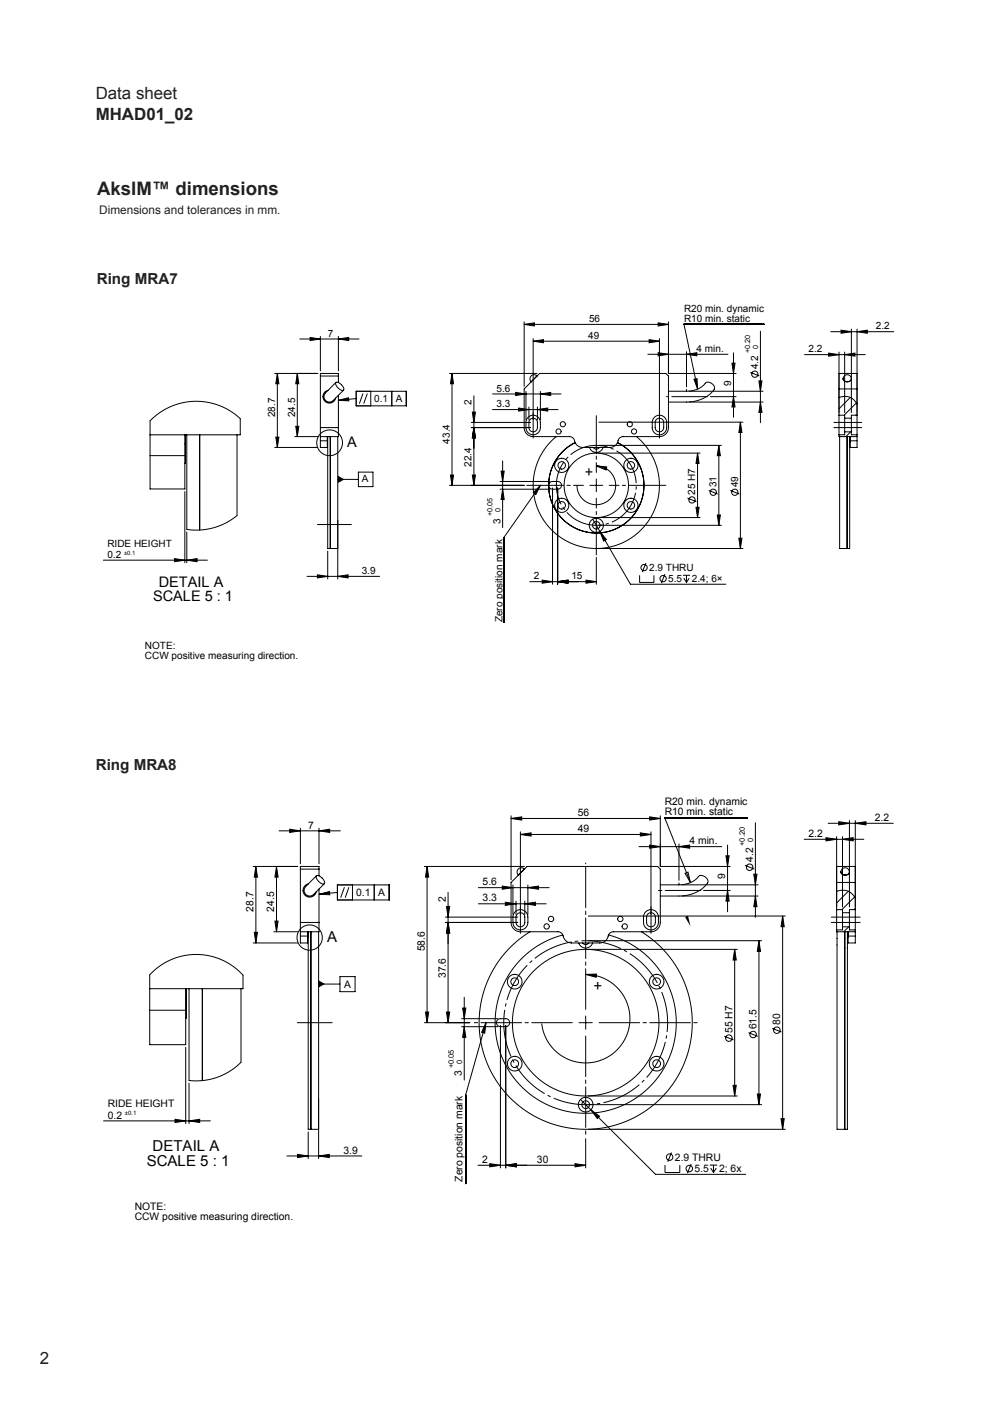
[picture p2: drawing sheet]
<svg xmlns="http://www.w3.org/2000/svg" width="210mm" height="297mm" viewBox="0 0 210 297" stroke-linecap="round" stroke-linejoin="round" font-family="sans-serif">
<g fill="none" stroke="#000" stroke-width=".21">
<path d="M57.4 78h9M58 78v15.5M58 78l.3 2.2h-.7zM62.1 78l.3 2.2h-.6zM62.1 78v13.2M62.6 70.8h12.4M64.8 70.5l2.1 .3-2.1 .3zM66.9 70.3v7.2M66.9 78.5h3.8M70.2 79.9a1.54 1.54 0 0 1 1.7 1.3 .4 .4 0 0 1-.4 .4 .4 .4 0 0 1-.4-.2l-.5-.4a1.16 1.16 0 0 1-.4-1.1zM70.2 79.9l-.3 .3a7.5 7.5 0 0 0-2.2 2.5 1.19 1.19 0 0 0 .9 1.2 1.19 1.19 0 0 0 1.4-.6l1.8-1.8M70.7 70.8l2.2-.3v.6z"/>
<path d="M70.7 70.3v7.2M70.7 79.9v-1.9h-3.8v11.3M93.9 78h18.3M94.4 78v23.4M94.4 78l.4 2.2h-.7zM109.5 67.8l2.2-.4v.7zM109.5 67.2v13.5M109.5 67.8h30.2M111 79.7v.1M111.4 71.3l2.2-.4v.7zM111.4 70.7v17M111.4 71.3h26.4"/>
<path d="M112.2 78.5a.86 .86 0 0 0-1.2 0 .86 .86 0 0 0 0 1.2M112.2 78.5l-1.2 1.2M112.2 78.5h.1M135.4 74h16.7M135.6 70.9l2.2 .4-2.2 .3zM137.5 67.4l2.2 .4-2.2 .3zM137.5 73.7l2.2 .3-2.2 .3zM137.8 70.7v17M139.7 67.2v10.8h14.1M143.4 74l2.2-.3v.6zM143.4 73.5v7.3M145 79.2l.6-.1 .2 2.2z"/>
<path d="M152.9 75.8h.7l-.3 2.2zM153.3 73.7v13.5M156.8 77.8l1.9 .7M158.6 79.6h.6l-.3 2.1zM158.9 69.2v19.1M159.6 67.7h-16.7l2.9 13.6M168.1 74.1h12.7M173.2 73.7l2.1 .4-2.1 .3zM173.6 69.3h13.2M175.3 78h3.8M175.3 73.5v13.2M175.7 69l2.2 .3-2.2 .3z"/>
<path d="M176.2 79.1a.86 .86 0 0 1 .8-.8 .86 .86 0 0 1 .9 .8M176.2 79.1a.91 .91 0 0 0 .8 .7 .91 .91 0 0 0 .9-.7M176.2 79.1a.91 .91 0 0 0 .8 .6 .91 .91 0 0 0 .9-.6M176.2 79.1h.1M176.5 74.1l2.2-.4v.7zM176.5 73.5v12.7M177.9 68.7v17.5M179.1 69.3l2.1-.3v.6zM179.1 68.7v18M31.4 90.8v4.4M31.4 95.2v6.9h7.2v-6.9M31.4 95.2h7.2"/>
<path d="M31.5 87.8l2.5-2 2.9-1.3 3-.6 3.3 .1 1.8 .4 1.9 .8 1.8 1 1.5 1.2v3.4h-18.8v-2.9zM38.6 90.8v4.4M38.6 92.7h.2M38.8 92.7v4h-.2M38.8 90.8v1.9M39 90.8v19.8l1.9 .1 2.4-.2 2.2-.5 2.1-1 1.9-1.3v-16.9M41.7 90.8v19.9zM57.4 93.5h9M57.6 91.3h.7l-.3 2.2zM61.6 91.2h4.8M61.8 89h.6l-.3 2.2zM66.9 92.1h1.5"/>
<path d="M66.9 89.3v1.9M66.9 91.2v.9M66.9 92.1v1.4h1.5v-1.4M66.9 89.3h3.8M68.4 91.2v.9M68.4 91.6h.1M68.4 91.6v.8M68.4 91.2v.4M68.5 91.2v23.4h2.1v-23.4M68.5 81.5a1.35 1.35 0 0 0-.6 2.3 1.35 1.35 0 0 0 2.2-.7M69 91.2v23.4zM70.7 99.5l1 .6-1 .6z"/>
<path d="M70.7 83.6l2.1-.5 .1 .6zM70.7 89.3v1.9h-3.8M70.7 82.6v6.7M74.4 81.7h10.5v3.1h-10.5zM74.4 83.2l-3.7 .4M74.9 98.6h3v3h-3zM75.8 82.2l-.7 2.1M76.8 82.2l-.8 2.1M77.5 81.7v3.1M81.9 81.7v3.1M94.1 99.2h.7l-.4 2.2zM98.5 89.3h12.4"/>
<path d="M98.5 88.2h12.4M98.7 86.1h.6l-.3 2.1zM98.7 99.2h.6l-.3 2.2zM99 82.7v18.7M99 89.3l.3 2.2h-.6zM102.9 85.5h13.7M102.9 82.3h14.3M104.7 98.4h.7l-.4 2.2zM105 96.3v13.9M107.7 82l2.2 .3-2.2 .3zM108.4 85.2l2.1 .3-2.1 .4zM109.5 81.2l3.3-3.2h26.3l.6 .5v10.8a1.88 1.88 0 0 1-1.9 1.9h-7.6a1.36 1.36 0 0 0-1.2 1.4l-.6 .5-.7 .3-6 .1a1.9 1.9 0 0 1-1.8-1.8l-.4-.4-.5-.1h-7.6a1.89 1.89 0 0 1-1.9-1.9z"/>
<path d="M109.9 81.7v6M110.4 87.1a1.51 1.51 0 0 1 1.6-.3 1.51 1.51 0 0 1 .9 1.4v1.1a1.51 1.51 0 0 1-1.5 1.5 1.51 1.51 0 0 1-1.5-1.5v-1.3zM110.5 85v2.7M110.8 87.6a.89 .89 0 0 1 1-.2 .89 .89 0 0 1 .5 .8v1.1a.89 .89 0 0 1-.9 .9 .89 .89 0 0 1-.9-.9v-1.3zM112.3 85.5l2.2-.3v.7zM112.3 85v2.7M112.9 82.3l2.2-.3v.6zM112.9 81.7v6M116.2 91.2a13.2 13.2 0 0 0-1.2 19.2 13.2 13.2 0 0 0 19.2 0 13.2 13.2 0 0 0-1.2-19.2M123.2 93.5a1.48 1.48 0 0 0 1.4 1 1.48 1.48 0 0 0 1.4-1M124 93.5a.78 .78 0 0 0 1.3 0M124.6 97.3l2.2 .2-.2 .7z"/>
<path d="M124.6 97.3a4 4 0 0 1 4 4.1 4 4 0 0 1-4 4 4 4 0 0 1-4-4M125.1 94.6h21.2M125.1 88.2h30.1M125.1 93h25.6M136.8 87.1a1.51 1.51 0 0 1 1.6-.3 1.51 1.51 0 0 1 .9 1.4v1.1a1.51 1.51 0 0 1-1.5 1.5 1.51 1.51 0 0 1-1.5-1.5v-1.3zM137.2 87.6a.89 .89 0 0 1 1-.2 .89 .89 0 0 1 .5 .8v1.1a.89 .89 0 0 1-.9 .9 .89 .89 0 0 1-.9-.9v-1.3zM139.7 81.7h3.7M143.4 81.3v.4M143.4 81.7a5.3 5.3 0 0 0 4.3-1.9 1.24 1.24 0 0 1 1.5 1.6 7 7 0 0 1-5.8 2.6h-3.7M144 81.7h15.4M144 84h15.4M145.8 94.6v13.5"/>
<path d="M145.8 94.6l.3 2.2h-.7zM148.4 82.8h5.4M150.2 93v16.7M150.2 93l.3 2.2h-.6zM153.3 82.8l.3 2.2h-.7zM154.7 88.2v26.4M154.7 88.2l.3 2.1h-.6zM158.9 84l.3 2.1h-.6zM175.3 83a2.88 2.88 0 0 1 3.8 1.4M175.3 86.7v4.1M175.3 90.8v.4h3.8M175.3 86.7h1.2v.6"/>
<path d="M175.3 81.2h3.8M175.4 91.2v23.4h2.1v-23.4M176.5 87.3v2.9M176.5 90.2v.6h-1.2M176.5 87.3h1.4M176.5 90.2h1.4M177 91.2v23.4zM177.6 91.6v-.4v.9M177.6 91.6v.8M177.6 92.4h.1M177.6 91.6h.1M177.6 92.1h1.5"/>
<path d="M177.6 92.1v1.4h1.5v-1.4M177.7 83l-2.4 2.4M177.7 90.2l-1 1M177.9 87.3v2.9M177.9 90.2v.6h1.2M178.9 84.2l-2.5 2.5M179.1 86.7v4.1M179.1 91.2v.9M179.1 90.8v.4M179.1 86.7h-1.2v.6M179.1 86.4l-.3 .3M21.6 117h21.7"/>
<path d="M36.5 116.7l2.1 .3-2.1 .3zM38.6 102.7v14.8M39 117l2.2-.3v.6zM39 111.1v6.4M68.5 115.1v5.8M70.6 108.6v12.3M70.6 100.1h4.3M93.9 101.4h15.6M104.5 102.2h10.4M104.5 100.6h10.4M105 102.2l.4 2.1h-.7zM112.9 101.3l-.9 2-.6-.4z"/>
<path d="M112.9 101.3l-7.6 11v17.7M114.8 100.9l.5-.3h1.2a.81 .81 0 0 1 .8 .8 .81 .81 0 0 1-.8 .8h-1a.81 .81 0 0 1-.8-.5 .81 .81 0 0 1 .1-.8zM115.5 101.9v20.1M116.5 101.9v20.1M123.3 101.4h2.6M123.9 108.4l7.8 13.6h20M124.6 100v2.7M124.6 116.4v5.6M125.1 108.1h21.2M125.1 114.6h30.1M125.1 109.7h25.6M125.3 111l1.4 1.7-.6 .3z"/>
<path d="M135 117.6l-.8 1.9M138.9 119.9l-.7 1.9M143.7 104l1.8 .8M145.4 105.9h.7l-.3 2.2zM148.1 102.4l1.9 .8M149.9 107.6h.6l-.3 2.1zM152.6 102.4l1.9 .8M154.4 112.4h.6l-.3 2.2zM64.2 120.4h15.1M66.3 120.1l2.2 .3-2.2 .3zM70.6 120.4l2.1-.3v.6zM110.7 121.5h13.9"/>
<path d="M113.3 121.2l2.2 .3-2.2 .3zM116.5 121.5l2.2-.3v.6zM122.4 121.2l2.2 .3-2.2 .3zM133.6 120.2v1.4h3v-1.4M142.7 120.2h1.5M142.9 120.8l.5 .8M143.4 120.2v1.4M144 120.8l-.6 .8M58.3 173.5h12.8M60.5 173.2l2.3 .3-2.3 .4zM62.8 173v7.4M66.7 173.5l2.2-.3v.7z"/>
<path d="M66.7 173v7.4M106.8 170.9l2.2-.3v.7zM106.8 170.4v13.4M106.8 170.9h31.2M108.7 174.3l2.3-.3v.6zM108.7 173.7v17.3M108.7 174.3h27.3M133.5 176.8h17.3M133.8 174l2.2 .3-2.2 .3zM135.7 176.5l2.3 .3-2.3 .4zM135.7 170.6l2.3 .3-2.3 .4zM136 173.7v17.3"/>
<path d="M138 170.4v10.6h14.6M141.9 176.8l2.2-.3v.7zM141.9 176.3v7.6M151.7 178.7h.7l-.4 2.3zM152 176.5v13.9M156.2 170.8h-17.3l5.4 13.5M157.8 171.8v19.8M168 175.3h12.5M172.6 175l2.2 .3-2.2 .3zM173 172h13.7M174.8 174.7v15.3M175.3 171.6l2.2 .4-2.2 .3z"/>
<path d="M176 175.3l2.3-.3v.6zM176 174.7v14.7M177.5 171.4v18M178.7 172l2.2-.4v.7zM178.7 171.4v18.6M52.9 181h9.3M52.9 196.9h9.3M53.1 194.7h.7l-.3 2.2zM53.5 181l.3 2.2h-.7zM53.5 181v15.9M57.2 194.6h5M57.4 192.4h.7l-.3 2.2z"/>
<path d="M57.8 181v13.6M57.8 181l.3 2.2h-.7zM62.8 195.5h1.5M62.8 192.7v1.9M62.8 194.6v.9M62.8 195.5v1.4h1.5v-1.4M62.8 192.7h3.9M62.8 181.5h3.9M64.3 194.6v.9M64.3 195h.1M64.3 195v.8M64.3 194.6v.4"/>
<path d="M64.4 194.6v41.3h2.2v-41.3M64.4 184.6a1.39 1.39 0 0 0-.7 2.4 1.39 1.39 0 0 0 2.4-.7M65 194.6v41.3M66.1 183a1.56 1.56 0 0 1 1.7 1.3 .46 .46 0 0 1-.4 .4 .46 .46 0 0 1-.4-.3 1.65 1.65 0 0 1-.9-1.4zM66.1 182.9l-1.7 1.8a1.3 1.3 0 0 0-.8 1.4 1.3 1.3 0 0 0 1.2 1l.6-.2 2.4-2.3M66.7 192.7v1.9h-3.9M66.7 182.9v-1.9h-3.9v11.7M66.7 185.7v7M66.7 186.8l2.1-.6 .1 .7zM70.5 186.4l-3.8 .4M70.5 184.8h10.8v3.2h-10.8zM72 185.3l-.8 2.2"/>
<path d="M72.9 185.3l-.8 2.2M73.6 184.8v3.2M78.2 184.8v3.2M88.7 181h20.9M89.2 181l.4 2.2h-.7zM89.2 181v32.6M93.1 191.5h15.1M93.3 189.3h.7l-.4 2.2zM93.6 192.7l.4 2.2h-.7zM93.6 186.4v27.2M100 188.8h14.1M100 185.4h14.8"/>
<path d="M105 185.1l2.2 .3-2.2 .3zM105.6 188.4l2.2 .4-2.2 .3zM106.8 184.3l3.3-3.3h27.3l.6 .5v11.2a1.95 1.95 0 0 1-2 1.9h-7.8a1.21 1.21 0 0 0-1.2 1.2l-.5 .7-.9 .4h-6.2a1.99 1.99 0 0 1-1.9-1.7l-.4-.4-.5-.2h-7.9a1.95 1.95 0 0 1-1.9-1.9zM107.2 184.8v6.2M107.6 190.5a1.56 1.56 0 0 1 1.7-.4 1.56 1.56 0 0 1 1 1.4 2.57 2.57 0 0 1-.4 2.2 1.56 1.56 0 0 1-1.7 .4 1.56 1.56 0 0 1-1-1.4 2.57 2.57 0 0 1 .4-2.2zM107.8 188.2v2.8M108.1 190.9a.92 .92 0 0 1 1-.2 .92 .92 0 0 1 .6 .8v1.2a.92 .92 0 0 1-1 .9 .92 .92 0 0 1-.9-.9v-1.4zM108.2 192.7h-15.1M108.3 182.8h.1M109.6 181.5a.89 .89 0 0 0-1.3 0 .89 .89 0 0 0 0 1.3M109.6 181.5l-1.3 1.3M109.6 181.5h.1"/>
<path d="M109.7 188.8l2.2-.4v.7zM109.7 188.2v2.8M110.3 185.4l2.2-.3v.6zM110.3 184.8v6.2M110.7 194.6a22.3 22.3 0 0 0-5.3 33.5 22.3 22.3 0 0 0 33.9 0 22.3 22.3 0 0 0-5.3-33.5M117.6 195.3a18.9 18.9 0 0 0-10.8 29.1 18.9 18.9 0 0 0 31.1 0 18.9 18.9 0 0 0-10.7-29.1M120.9 196.9a1.53 1.53 0 0 0 1.5 1.1 1.53 1.53 0 0 0 1.4-1.1M121.7 196.9a.81 .81 0 0 0 1.3 0M122.9 196.5h36.2M122.9 191.3h41.2M122.9 198.3h31.2M134.9 190.5a1.56 1.56 0 0 1 1.7-.4 1.56 1.56 0 0 1 1 1.4 2.57 2.57 0 0 1-.4 2.2 1.56 1.56 0 0 1-1.7 .4 1.56 1.56 0 0 1-1-1.4 2.57 2.57 0 0 1 .4-2.2z"/>
<path d="M135.3 190.9a.92 .92 0 0 1 1.1-.2 .92 .92 0 0 1 .5 .8v1.2a.92 .92 0 0 1-.9 .9 .92 .92 0 0 1-.9-.9v-1.4zM138 184.8h3.9M141.9 184.8a5.2 5.2 0 0 0 4.3-1.9 1.37 1.37 0 0 1 1.7 1.5 7.2 7.2 0 0 1-6 2.7h-3.9M141.9 184.4v.4M142.4 184.8h16M142.4 187.1h16M143.1 182.4l.7-.2 .5 2.1zM147 186h5.6M152 186l.4 2.2h-.7zM153.5 198.3l.3 2.2h-.6zM153.5 198.3v30.6M155.7 180.7l1.9 .8"/>
<path d="M157.5 182.6h.7l-.4 2.2zM157.8 187.1l.4 2.3h-.7zM158.6 196.5v34.2M158.6 196.5l.3 2.2h-.7zM163.5 191.3l.4 2.3h-.7zM163.5 191.3v44.6M174.8 186.2a2.94 2.94 0 0 1 3.9 1.4M174.8 190v4.2M174.8 181h3.9M174.8 194.2v.4h3.9M174.8 190h1.2v.6M174.8 184.3h3.9"/>
<path d="M174.9 194.6v41.3h2.2v-41.3M175.7 182.1a.89 .89 0 0 1 .9-.9 .89 .89 0 0 1 .9 .9M175.7 182.2a.94 .94 0 0 0 .9 .6 .94 .94 0 0 0 .9-.6M175.7 182.1a.94 .94 0 0 0 .9 .7 .94 .94 0 0 0 .9-.7M175.7 182.1v.1M176 190.6v3M176 193.6v.6h-1.2M176 190.6h1.5M176 193.6h1.5M176.5 194.6v41.3M177.2 195v-.4v.9M177.2 195v.8"/>
<path d="M177.2 195.8h.1M177.2 195h.1M177.2 195.5h1.5M177.2 195.5v1.4h1.5v-1.4M177.3 186.1l-2.5 2.5M177.3 193.6l-1 1M177.5 190.6v3M177.5 193.6v.6h1.2M178.6 187.3l-2.7 2.7M178.7 189.7l-.3 .3M178.7 190v4.2M178.7 194.6v.9"/>
<path d="M178.7 194.2v.4M178.7 190h-1.2v.6M31.3 206.5v4.5M31.3 211v7.2h7.5v-7.2M31.3 211h7.5M31.7 203.2l2.5-1.9 2.8-1.3 3.1-.6 3.2 .1 1.8 .5 1.8 .8 1.6 .9 1.5 1.2 .8 .8v2.8h-19.5v-2.9zM38.8 218.7v16M38.8 206.5v4.5M38.8 208.4h.1M38.9 208.4v4.2h-.1M38.9 206.5v1.9M39.5 206.5v19.2l1.5 .1 2.6-.3 2.4-.7 2.4-1.3 2-1.6v-15.4"/>
<path d="M42.3 206.5v19.2M66.6 205.5h4.4M66.6 204.9l1.1 .6-1.1 .6zM71.1 204h3.1v3.1h-3.2zM88.7 213.6h9.5M88.9 211.4h.7l-.4 2.2zM93.3 211.4h.7l-.4 2.2zM96.4 212.8h7.6M96.4 214.4h7.6M96.7 210.5h.6l-.3 2.3zM97 214.4l.3 2.3h-.6zM97 208.3v17.3"/>
<path d="M101.6 213.6l-4.3 15.1v18.5M101.6 213.6l-.3 2.2-.7-.2zM104 213l.3-.2h1.4a.84 .84 0 0 1 .8 .8 .84 .84 0 0 1-.8 .8h-1.1a.84 .84 0 0 1-.8-.5 .84 .84 0 0 1 .2-.9zM104.6 214.2v29.7M105.7 214.2v29.7M121 213.6h2.8M122.4 203.5h2.2v.6zM122.4 203.5a9.2 9.2 0 0 1 9.2 8.9 9.2 9.2 0 0 1-8.6 9.6 9.2 9.2 0 0 1-9.8-8.2M122.4 212.2v2.8M151.3 216.4l2 .8M156.4 215.7l1.9 .8M161.4 214.8l1.9 .8"/>
<path d="M21.6 234.1h22.4M36.6 233.8l2.2 .3-2.2 .3zM39.5 234.1l2.2-.3v.6zM39.5 226.2v8.5M64.4 236.4v5.6M66.6 229.5v12.5M121.3 229.6l15.7 15.7h18.8M122.4 237.8v6.1M122.9 230.7h36.2M122.9 235.9h41.2M122.9 228.9h31.2M123.5 231.8l1.8 1.3-.5 .5z"/>
<path d="M153.2 226.7h.6l-.3 2.2zM158.2 228.5h.7l-.3 2.2zM163.2 233.6h.7l-.4 2.3zM60 241.4h15.6M62.2 241.1l2.2 .3-2.2 .4zM66.6 241.4l2.2-.3v.7zM99.9 243.4h22.5M102.3 243l2.3 .4-2.3 .3zM105.7 243.4l2.2-.4v.7zM120.2 243l2.2 .4-2.2 .3zM139 243.3v1.6h3v-1.6M140.3 240.7l-.8 1.9"/>
<path d="M144.4 243.1l-.8 1.9M148.3 243.3h1.6M148.5 244l.6 .9M149.1 243.3v1.6M149.7 244l-.6 .9"/>
<circle cx="157.7" cy="78.2" r=".65"/>
<circle cx="68.9" cy="92.5" r="2.69"/>
<circle cx="116.7" cy="90.1" r=".54"/>
<circle cx="117.4" cy="97.2" r="1.48"/>
<circle cx="117.4" cy="97.2" r=".78"/>
<circle cx="117.6" cy="88.6" r=".54"/>
<circle cx="131.6" cy="88.6" r=".54"/>
<circle cx="131.8" cy="97.2" r="1.48"/>
<circle cx="131.8" cy="97.2" r=".78"/>
<circle cx="132.5" cy="90.1" r=".54"/>
<circle cx="117.4" cy="105.5" r="1.48"/>
<circle cx="117.4" cy="105.5" r=".78"/>
<circle cx="124.6" cy="101.4" r="10"/>
<circle cx="124.6" cy="101.4" r="6.7"/>
<circle cx="124.6" cy="109.7" r="1.48"/>
<circle cx="124.6" cy="109.7" r=".78"/>
<circle cx="131.8" cy="105.5" r="1.48"/>
<circle cx="131.8" cy="105.5" r=".78"/>
<circle cx="134.6" cy="118.5" r=".65"/>
<circle cx="144.6" cy="104.4" r=".65"/>
<circle cx="149" cy="102.8" r=".65"/>
<circle cx="153.5" cy="102.8" r=".65"/>
<circle cx="138.6" cy="120.9" r=".65"/>
<circle cx="64.7" cy="195.8" r="2.64"/>
<circle cx="114.2" cy="193.5" r=".56"/>
<circle cx="115.1" cy="191.9" r=".56"/>
<circle cx="129.6" cy="191.9" r=".56"/>
<circle cx="130.5" cy="193.5" r=".56"/>
<circle cx="156.6" cy="181.1" r=".68"/>
<circle cx="107.6" cy="205" r=".81"/>
<circle cx="107.6" cy="205" r="1.53"/>
<circle cx="122.4" cy="213.6" r="15.3"/>
<circle cx="137.2" cy="205" r=".81"/>
<circle cx="137.2" cy="205" r="1.53"/>
<circle cx="152.3" cy="216.8" r=".68"/>
<circle cx="157.4" cy="216.1" r=".68"/>
<circle cx="162.3" cy="215.2" r=".68"/>
<circle cx="107.6" cy="222.2" r="1.53"/>
<circle cx="107.6" cy="222.2" r=".81"/>
<circle cx="122.4" cy="230.7" r="1.53"/>
<circle cx="122.4" cy="230.7" r=".81"/>
<circle cx="137.2" cy="222.2" r="1.53"/>
<circle cx="137.2" cy="222.2" r=".81"/>
<circle cx="139.9" cy="241.7" r=".68"/>
<circle cx="144" cy="244.1" r=".68"/>
</g>
<path d="M116.6 103.8a8.3 8.3 0 0 0 14 3.4 8.3 8.3 0 0 0-3.7-13.9 8.3 8.3 0 0 0-10.4 9.9l.1 .6" fill="none" stroke="#000" stroke-width=".21" stroke-dasharray="8.2 .7 .7 .7" stroke-dashoffset="6.6" stroke-linecap="butt"/>
<path d="M124.6 98.7v-11.9M121.9 101.4h-11.8M124.6 104.1v11.8M127.3 101.4h11.8" fill="none" stroke="#000" stroke-width=".21" stroke-dasharray="8.2 .7 .7 .7" stroke-dashoffset="6.1"/>
<path d="M180.1 89.3h-5.9M180.1 88.2h-5.9" fill="none" stroke="#000" stroke-width=".21" stroke-dasharray="8.2 .7 .7 .7" stroke-dashoffset="11.7"/>
<path d="M73.4 109.6h-7.1" fill="none" stroke="#000" stroke-width=".21" stroke-dasharray="8.2 .7 .7 .7" stroke-dashoffset="10.6"/>
<path d="M111.4 86.2v5.3M137.8 86.2v5.3" fill="none" stroke="#000" stroke-width=".21" stroke-dasharray="8.2 .7 .7 .7" stroke-dashoffset="12.2"/>
<path d="M139.3 82.8h8.6" fill="none" stroke="#000" stroke-width=".21" stroke-dasharray="8.2 .7 .7 .7" stroke-dashoffset="9.1"/>
<g fill="#000">
<path d="M124.6 97.3l2.2 .2-.2 .6zM112.9 101.3l-.9 2-.6-.4zM125.3 111l1.4 1.7-.6 .3zM101.6 213.6l-.3 2.2-.7-.2zM122.4 203.5h2.2v.6zM123.5 231.8l1.8 1.3-.5 .5z"/>
<path d="M64.8 70.5l2.1 .3-2.1 .3zM70.7 70.8l2.2-.3v.6zM173.2 73.7l2.1 .4-2.1 .3zM176.5 74.1l2.2-.4v.7z"/>
<path d="M109.5 67.8l2.2-.4v.7zM137.5 67.4l2.2 .4-2.2 .3z"/>
<path d="M111.4 71.3l2.2-.4v.7zM135.6 70.9l2.2 .4-2.2 .3z"/>
<path d="M143.4 74l2.2-.3v.6zM137.5 73.7l2.2 .3-2.2 .3z"/>
<path d="M152.9 75.8h.7l-.3 2.2zM153.3 82.8l.3 2.2h-.7zM150.2 93l.3 2.2h-.6zM149.9 107.6h.6l-.3 2.1z"/>
<path d="M179.1 69.3l2.1-.3v.6zM175.7 69l2.2 .3-2.2 .3z"/>
<path d="M57.6 91.3h.7l-.3 2.2zM58 78l.3 2.2h-.7z"/>
<path d="M108.4 85.2l2.1 .3-2.1 .4zM112.3 85.5l2.2-.3v.7zM107.7 82l2.2 .3-2.2 .3zM112.9 82.3l2.2-.3v.6z"/>
<path d="M145 79.2l.6-.1 .2 2.2zM70.7 83.6l2.1-.5 .1 .6zM70.7 99.5l1 .6-1 .6z"/>
<path d="M158.9 84l.3 2.1h-.6zM158.6 79.6h.6l-.3 2.1zM99 89.3l.3 2.2h-.6zM98.7 86.1h.6l-.3 2.1zM98.7 99.2h.6l-.3 2.2zM99 89.3l.3 2.2h-.6zM145.8 94.6l.3 2.2h-.7zM145.4 105.9h.7l-.3 2.2zM154.7 88.2l.3 2.1h-.6zM154.4 112.4h.6l-.3 2.2zM94.1 99.2h.7l-.4 2.2zM94.4 78l.4 2.2h-.7zM105 102.2l.4 2.1h-.7zM104.7 98.4h.7l-.4 2.2zM62.1 78l.3 2.2h-.6zM61.8 89h.6l-.3 2.2z"/>
<path d="M39 117l2.2-.3v.6zM36.5 116.7l2.1 .3-2.1 .3z"/>
<path d="M66.3 120.1l2.2 .3-2.2 .3zM70.6 120.4l2.1-.3v.6z"/>
<path d="M122.4 121.2l2.2 .3-2.2 .3zM116.5 121.5l2.2-.3v.6zM116.5 121.5l2.2-.3v.6zM113.3 121.2l2.2 .3-2.2 .3z"/>
<path d="M106.8 170.9l2.2-.3v.7zM135.7 170.6l2.3 .3-2.3 .4z"/>
<path d="M108.7 174.3l2.3-.3v.6zM133.8 174l2.2 .3-2.2 .3z"/>
<path d="M141.9 176.8l2.2-.3v.7zM135.7 176.5l2.3 .3-2.3 .4z"/>
<path d="M105.6 188.4l2.2 .4-2.2 .3zM109.7 188.8l2.2-.4v.7zM105 185.1l2.2 .3-2.2 .3zM110.3 185.4l2.2-.3v.6z"/>
<path d="M143.1 191.5l.7-.2 .5 2.2zM66.7 186.7l2.2-.5v.6zM66.6 204.9l1.1 .6-1.1 .6z"/>
<path d="M158.6 196.5l.3 2.2h-.7zM158.2 228.5h.7l-.3 2.2zM151.7 178.7h.7l-.4 2.3zM152 186l.4 2.2h-.7z"/>
<path d="M163.5 191.3l.4 2.3h-.7zM163.2 233.6h.7l-.4 2.3zM153.5 198.3l.3 2.2h-.6zM153.2 226.7h.6l-.3 2.2zM157.8 187.1l.4 2.3h-.7zM157.5 182.6h.7l-.4 2.2zM93.6 192.7l.4 2.2h-.7zM93.3 189.3h.7l-.4 2.2zM57.8 181l.3 2.2h-.7zM57.4 192.4h.7l-.3 2.2z"/>
<path d="M88.9 211.4h.7l-.4 2.2zM89.2 181l.4 2.2h-.7zM93.3 211.4h.7l-.4 2.2zM93.6 192.7l.4 2.2h-.7zM53.1 194.7h.7l-.3 2.2zM53.5 181l.3 2.2h-.7z"/>
<path d="M96.7 210.5h.6l-.3 2.3zM97 214.4l.3 2.3h-.6z"/>
<path d="M39.5 234.1l2.2-.3v.6zM36.6 233.8l2.2 .3-2.2 .3zM178.7 172l2.2-.4v.7zM175.3 171.6l2.2 .4-2.2 .3z"/>
<path d="M102.3 243l2.3 .4-2.3 .3zM105.7 243.4l2.2-.4v.7z"/>
<path d="M105.7 243.4l2.2-.4v.7zM120.2 243l2.2 .4-2.2 .3zM60.5 173.2l2.3 .3-2.3 .4zM66.7 173.5l2.2-.3v.7zM62.2 241.1l2.2 .3-2.2 .4zM66.6 241.4l2.2-.3v.7zM172.6 175l2.2 .3-2.2 .3zM176 175.3l2.3-.3v.6z"/>
</g>
<path d="M106 218.6a17.1 17.1 0 0 0 28.7 6.9 17.1 17.1 0 0 0-7.9-28.4 17.1 17.1 0 0 0-21 20.6l.2 .9" fill="none" stroke="#000" stroke-width=".21" stroke-dasharray="8.5 .7 .7 .7" stroke-dashoffset="6.3" stroke-linecap="butt"/>
<path d="M119.6 213.6h-20.9M122.4 210.8v-30.6M122.4 216.4v20.9M125.2 213.6h20.8" fill="none" stroke="#000" stroke-width=".21" stroke-dasharray="8.5 .7 .7 .7"/>
<path d="M179.7 192.7h-6M179.7 191.5h-6" fill="none" stroke="#000" stroke-width=".21" stroke-dasharray="8.5 .7 .7 .7" stroke-dashoffset="11.7"/>
<path d="M69.5 213.6h-7.4" fill="none" stroke="#000" stroke-width=".21" stroke-dasharray="8.5 .7 .7 .7" stroke-dashoffset="10.6"/>
<path d="M108.7 189.4v5.5M136 189.4v5.5" fill="none" stroke="#000" stroke-width=".21" stroke-dasharray="8.5 .7 .7 .7" stroke-dashoffset="12.2"/>
<path d="M137.5 186h9" fill="none" stroke="#000" stroke-width=".21" stroke-dasharray="8.5 .7 .7 .7" stroke-dashoffset="9.1"/>
<text font-size="3.9" fill="#231f20" x="20.3" y="40.7">AksIM™ dimensions</text>
<g font-size="3.5" fill="#231f20">
<text x="20" y="20.8">Data sheet</text>
<text x="20" y="25">MHAD01_02</text>
<text x="8.3" y="284.9">2</text>
</g>
<g font-size="3.2" fill="#231f20">
<text x="20.2" y="59.3">Ring MRA7</text>
<text x="20" y="160.9">Ring MRA8</text>
</g>
<g font-size="3.1">
<text x="68.3" y="196.7">A</text>
<text x="124" y="206.9">+</text>
<text x="30.7" y="243.5">SCALE 5 : 1</text>
<text x="31.9" y="240.4">DETAIL A</text>
</g>
<g font-size="3">
<text x="72.6" y="93.4">A</text>
<text x="122.2" y="99.7">+</text>
<text x="32" y="125.5">SCALE 5 : 1</text>
<text x="33.2" y="122.5">DETAIL A</text>
</g>
<text font-size="2.5" fill="#231f20" x="20.7" y="44.8">Dimensions and tolerances in mm.</text>
<g font-size="2.2">
<text x="64.4" y="173">7</text>
<text x="120.7" y="173.8">49</text>
<text x="120.7" y="170.5">56</text>
<text x="138.9" y="168.1">R20 min. dynamic</text>
<text x="138.9" y="170.3">R10 min. static</text>
<text x="182.8" y="171.5">2.2</text>
<text x="144.1" y="176.3">4 min.</text>
<text x="168.9" y="174.8">2.2</text>
<text x="100.8" y="184.9">5.6</text>
<text x="151.5" y="183.6" transform="rotate(-90 151.5 183.6)">9</text>
<text x="157.4" y="180" transform="rotate(-90 157.4 180)">4.2</text>
<text x="53" y="190.4" transform="rotate(-90 53 190.4)">28.7</text>
<text x="57.3" y="190.4" transform="rotate(-90 57.3 190.4)">24.5</text>
<text x="74.4" y="187.1">0.1</text>
<text x="79" y="187.1">A</text>
<text x="93.1" y="188.5" transform="rotate(-90 93.1 188.5)">2</text>
<text x="100.8" y="188.3">3.3</text>
<text x="88.8" y="198.7" transform="rotate(-90 88.8 198.7)">58.6</text>
<text x="71.9" y="206.3">A</text>
<text x="93.1" y="204.3" transform="rotate(-90 93.1 204.3)">37.6</text>
<text x="153" y="215.7" transform="rotate(-90 153 215.7)">55 H7</text>
<text x="158.1" y="215" transform="rotate(-90 158.1 215)">61.5</text>
<text x="163.1" y="214.1" transform="rotate(-90 163.1 214.1)">80</text>
<text x="96.5" y="224.7" transform="rotate(-90 96.5 224.7)">3</text>
<text x="22.5" y="233.6">0.2</text>
<text x="22.5" y="231.2">RIDE HEIGHT</text>
<text x="71.8" y="241">3.9</text>
<text x="100.8" y="242.9">2</text>
<text x="112.2" y="242.9">30</text>
<text x="141" y="242.4">2.9 THRU</text>
<text x="145.1" y="244.8">5.5</text>
<text x="150.3" y="244.8">2; 6x</text>
<text x="96.7" y="246.8" transform="rotate(-90 96.7 246.8)">Zero position mark</text>
<text x="28.2" y="252.7">NOTE:</text>
<text x="28.2" y="254.9">CCW positive measuring direction.</text>
</g>
<g font-size="2.1">
<text x="142.9" y="65.1">R20 min. dynamic</text>
<text x="68.5" y="70.3">7</text>
<text x="122.9" y="70.8">49</text>
<text x="123.1" y="67.3">56</text>
<text x="142.9" y="67.2">R10 min. static</text>
<text x="183" y="68.8">2.2</text>
<text x="145.6" y="73.5">4 min.</text>
<text x="158.4" y="77.1" transform="rotate(-90 158.4 77.1)">4.2</text>
<text x="169" y="73.6">2.2</text>
<text x="78.2" y="83.9">0.1</text>
<text x="82.7" y="83.9">A</text>
<text x="103.8" y="81.8">5.6</text>
<text x="152.8" y="80.6" transform="rotate(-90 152.8 80.6)">9</text>
<text x="57.5" y="87.1" transform="rotate(-90 57.5 87.1)">28.7</text>
<text x="61.7" y="87.1" transform="rotate(-90 61.7 87.1)">24.5</text>
<text x="98.6" y="84.7" transform="rotate(-90 98.6 84.7)">2</text>
<text x="103.8" y="85.1">3.3</text>
<text x="94" y="92.7" transform="rotate(-90 94 92.7)">43.4</text>
<text x="75.6" y="100.7">A</text>
<text x="98.6" y="97.5" transform="rotate(-90 98.6 97.5)">22.4</text>
<text x="149.7" y="101.8" transform="rotate(-90 149.7 101.8)">31</text>
<text x="154.2" y="101.8" transform="rotate(-90 154.2 101.8)">49</text>
<text x="145.3" y="103.3" transform="rotate(-90 145.3 103.3)">25 H7</text>
<text x="104.6" y="109.3" transform="rotate(-90 104.6 109.3)">3</text>
<text x="22.4" y="116.5">0.2</text>
<text x="22.4" y="114.2">RIDE HEIGHT</text>
<text x="75.6" y="119.9">3.9</text>
<text x="135.7" y="119.2">2.9 THRU</text>
<text x="111.6" y="121">2</text>
<text x="119.4" y="121">15</text>
<text x="139.6" y="121.6">5.5</text>
<text x="144.6" y="121.6">2.4; 6×</text>
<text x="105" y="130" transform="rotate(-90 105 130)">Zero position mark</text>
<text x="30.3" y="135.5">NOTE:</text>
<text x="30.3" y="137.6">CCW positive measuring direction.</text>
</g>
<g font-size="1.6">
<text x="155.7" y="176.7" transform="rotate(-90 155.7 176.7)">+0.20</text>
<text x="157.4" y="175.8" transform="rotate(-90 157.4 175.8)">0</text>
<text x="94.8" y="223.1" transform="rotate(-90 94.8 223.1)">+0.05</text>
<text x="96.5" y="222.2" transform="rotate(-90 96.5 222.2)">0</text>
</g>
<g font-size="1.5">
<text x="156.8" y="73.8" transform="rotate(-90 156.8 73.8)">+0.20</text>
<text x="158.4" y="73" transform="rotate(-90 158.4 73)">0</text>
<text x="102.9" y="107.8" transform="rotate(-90 102.9 107.8)">+0.05</text>
<text x="104.6" y="107" transform="rotate(-90 104.6 107)">0</text>
</g>
<text font-size="1.3" x="26.1" y="232.9">±0.1</text>
<text font-size="1.2" x="25.9" y="115.8">±0.1</text>
</svg>
